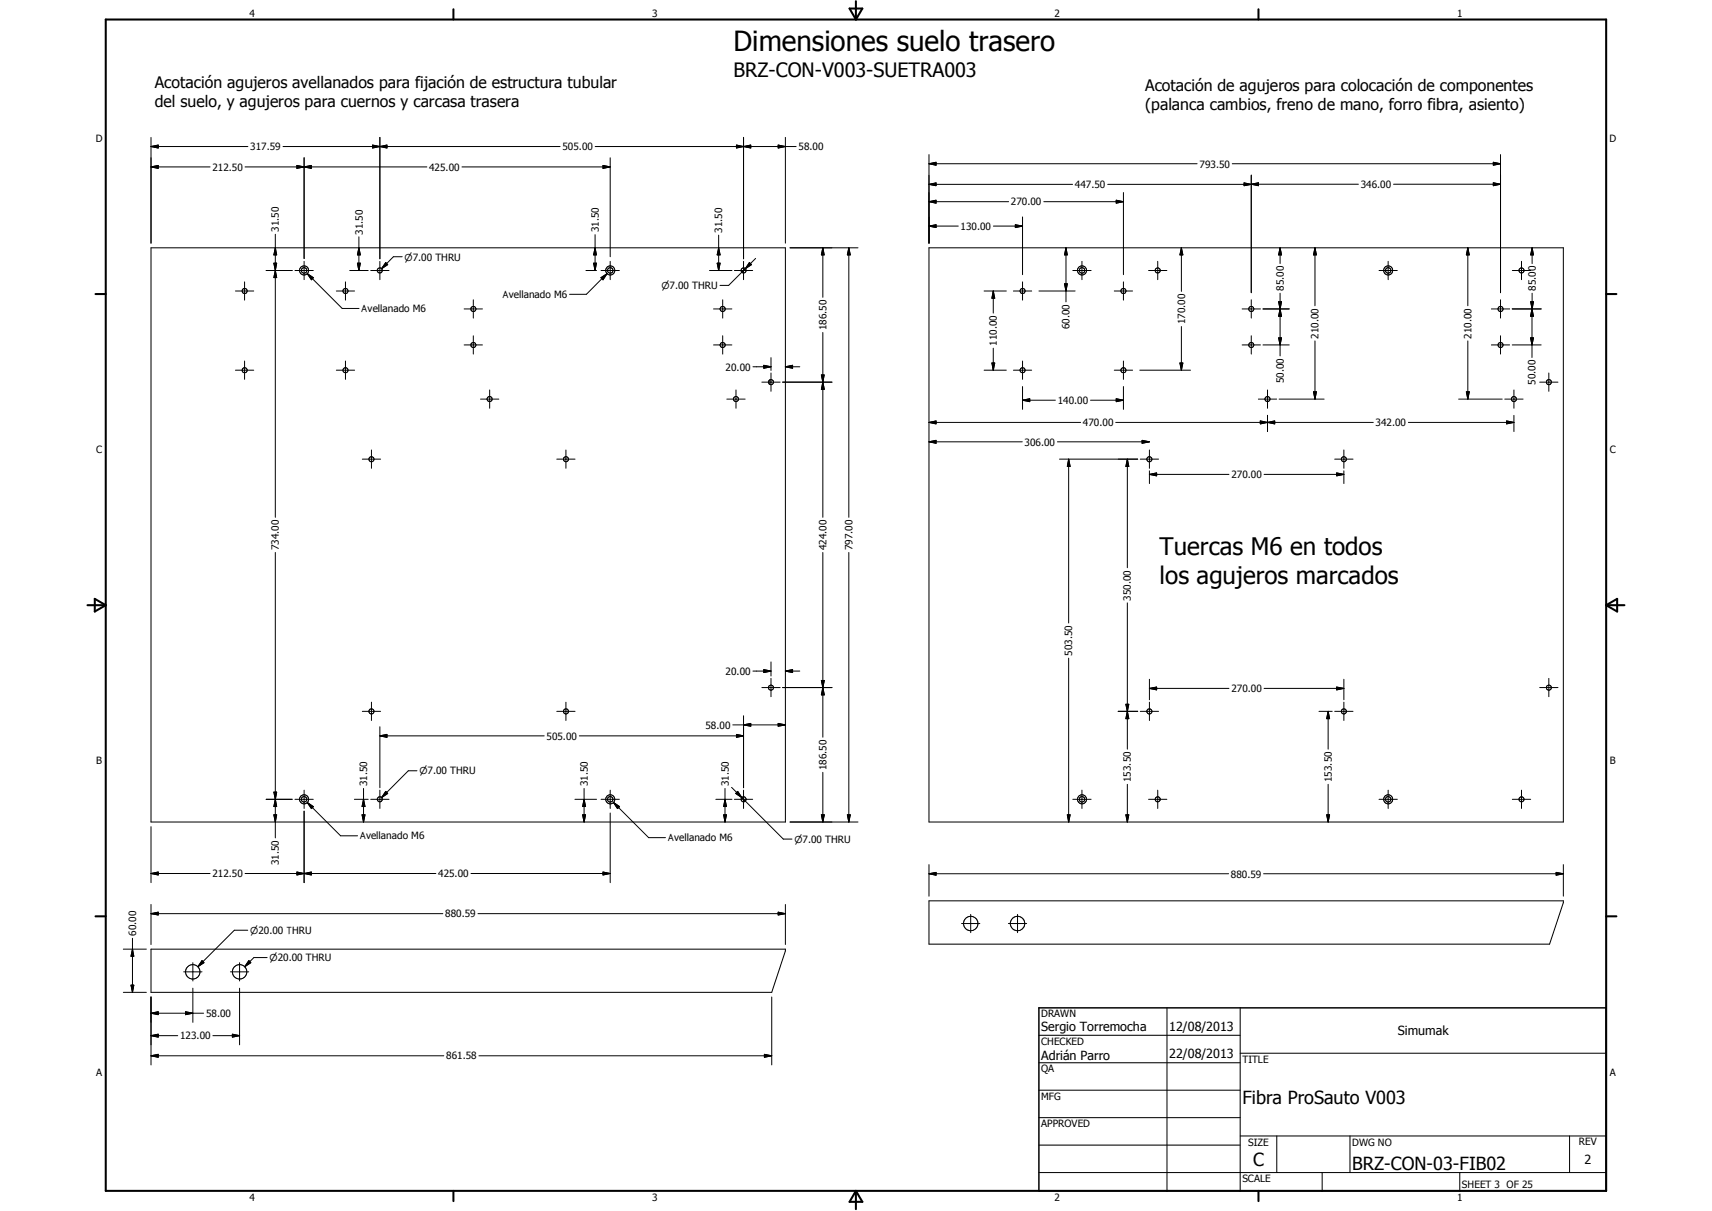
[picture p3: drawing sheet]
<svg xmlns="http://www.w3.org/2000/svg" width="594mm" height="420mm" viewBox="0 0 594 420" stroke-linecap="round" stroke-linejoin="round" font-family="sans-serif">
<g fill="none" stroke="#000" stroke-width=".35">
<path d="M52.4 50.8l2.5-.5v1.1zM52.4 57.9l2.5-.5v1zM52.4 47.7v36.7M52.4 50.8h33.6M52.4 57.9h20.5M85 57.9h63.1M98.2 50.8h96.1M103 57.4l2.5 .5-2.5 .5zM103 57.4v1l5-1v1zM105.5 57.9l2.5-.5v1zM105.5 54.7v35M129.3 50.3l2.5 .5-2.5 .6z"/>
<path d="M131.8 50.8l2.5-.5v1.1zM131.8 47.7v42.1M160.3 57.9h51.4M206.5 50.8h69.8M209.2 57.4l2.5 .5-2.5 .5zM211.7 54.7v34.4M255.6 50.3l2.4 .5-2.4 .6zM258 50.8l2.5-.5v1.1zM258 47.7v42.1M270 50.3l2.5 .5-2.5 .6zM272.5 47.7v36.7M322.4 56.8l2.4-.5v1z"/>
<path d="M322.4 53.6v30.8M322.4 56.8h93M427.6 56.8h93.1M518.2 56.3l2.5 .5-2.5 .5zM520.7 53.6v48M322.4 64l2.4-.5v.9zM322.4 78.4l2.4-.4v1zM322.4 70l2.4-.5v1zM322.4 64h49.8M322.4 78.4h10.1M322.4 70h27.6M344.7 78.4h10.1"/>
<path d="M352.3 78l2.5 .4-2.5 .6zM354.8 75.3v20M362.2 70h27.6M387.3 69.5l2.5 .5-2.5 .5zM389.8 66.8v28.5M431.7 63.5l2.5 .5-2.5 .4zM431.7 63.5v.9l5-1v1zM434.2 63.9l2.5-.5v1zM434.2 60.7v40.9M471.4 63.9l-87 .1M483.6 63.9h37.1M518.2 63.4l2.5 .5-2.5 .5z"/>
<path d="M52.4 86h220.1v199.2h-220.1zM84.9 97.8v6.3M92.4 93.9h9M95 91.3h1l-.5 2.6zM95.5 93.9l.5 2.4h-1zM95.5 86l.5 2.4h-1zM95.5 81.3v98.2M102.4 93.9h6.3M105.5 90.7v6.3M106.6 95l2.1 1.4-.6 .7zM106.6 95l12.1 12h5.9M119.9 97.8v6.3"/>
<path d="M121.4 93.9h6.4M124 91.3h1l-.5 2.6zM124.5 86l.5 2.4h-1zM124.5 82.2v11.7M128.6 93.9h6.4M131.8 90.7v6.3M133.9 91.1l.6 .7-2.1 1.4zM139.6 89.1h-3.1l-4.1 4.1M203.3 93.9h3.7M206 91.3h1l-.5 2.6zM206.5 86l.5 2.4h-1zM206.5 81.4v12.5"/>
<path d="M208.5 96.4l2.1-1.4-1.4 2.1zM208.6 93.9h6.3M210.6 95l-7.1 7.1h-5.9M211.7 90.7v6.3M246.2 93.9h7.8M248.9 91.3h1l-.5 2.6zM249.4 86l.5 2.4h-1zM249.4 81.6v12.3M254.8 93.9h6.4M258 90.7v6.3M260 91.1l.8 .7-2.2 1.4zM262.2 89.7l-9.3 9.3h-3.1"/>
<path d="M274.1 86h23.6M285.5 86l.5 2.4h-1zM285.5 86v17.2M294.5 86l.6 2.4h-1.1zM294.5 86v93.5M322.4 86h220.1v199.2h-220.1zM354.8 97.8v6.3M369.4 98.5h1l-.5 2.5zM369.9 86l.5 2.4h-1zM369.9 86v18.7M372.3 93.9h6.3M375.4 90.7v6.3"/>
<path d="M389.8 97.8v6.3M398.6 93.9h6.3M401.7 90.7v6.3M409.9 86l.6 2.4h-1.1zM409.9 86v15.1M444.2 86l.5 2.4h-1zM444.2 86v5.4M456.3 86l.5 2.4h-1zM456.3 86v20.1M478.5 93.9h6.4M481.7 90.7v6.3M509.3 86l.6 2.4h-1.1z"/>
<path d="M509.3 86v20.1M524.8 93.9h6.3M528 90.7v6.3M531.7 86l.4 2.4h-1zM531.7 86v5.4M81.7 101h6.3M116.7 101h6.4M161.1 107.2h6.3M161.1 119.7h6.3M164.2 104v6.4M164.2 116.5v6.4M247.6 107.2h6.4"/>
<path d="M247.6 119.7h6.4M250.8 104v6.4M250.8 116.5v6.4M285.5 115.4v64.1M341.5 101h7.7M344.7 101l.5 2.5h-1zM344.7 101v7.6M351.7 101h6.3M360.5 101h12.6M386.7 101h6.3M409.9 113.3v15.1M431 107.2h6.4"/>
<path d="M431 119.7h6.4M434.2 104v6.4M434.2 116.5v6.4M438.3 107.2h9.1M438.3 119.7h9.1M443.7 104.7h1l-.5 2.5zM443.7 117.2h1l-.5 2.5zM443.7 104.7l1 5h-1l1-5zM444.2 107.2l.5 2.5h-1zM444.2 101.7v21.8M456.3 118.3v20.2M509.3 118.3v20.2"/>
<path d="M517.5 107.2h6.4M517.5 119.7h6.4M520.7 104v6.4M520.7 116.5v6.4M524.8 107.2h10M524.8 119.7h10M531.1 117.2h1l-.5 2.5zM531.1 104.7h1l-.4 2.5zM531.6 107.2l.5 2.5h-1zM531.7 101.7l-.1 22.3M81.7 128.4h6.3M84.9 125.3v6.3"/>
<path d="M116.7 128.4h6.4M119.9 125.3v6.3M166.7 138.5h6.4M169.9 135.3v6.3M252.2 138.5h6.4M255.4 135.3v6.3M261.3 127.3h6.2M264.4 132.6h6.3M265 126.7l2.5 .6-2.5 .5zM267.2 131.8v1.5M267.5 124.1v4.4M267.5 129.4v6.4"/>
<path d="M271.6 132.6h17.1M272.5 127.3l2.5-.6v1.1zM272.5 127.3h5M285 130.1h1l-.5 2.5zM285 130.1l1 5h-1l1-5zM285.5 132.6l.5 2.5h-1zM341.5 128.4h7.7M344.2 125.9h1l-.5 2.5zM344.7 120.8v7.6M351.7 128.4h6.3M354.8 138.9l2.5-.6v1.1zM354.8 125.3v6.3"/>
<path d="M354.8 134.1v7.9M354.8 138.9h11.4M378.4 138.9h11.4M386.7 128.4h6.3M387.3 138.3l2.5 .6-2.5 .5zM389.8 125.3v6.3M389.8 134.1v7.9M395.5 128.4h17.6M409.4 125.9h1.1l-.6 2.5zM436.7 138.5h6.3M439.8 135.3v6.3M443.9 138.5h15.6"/>
<path d="M455.8 135.9h1l-.5 2.6zM506.2 138.5h15.1M508.8 135.9h1.1l-.6 2.6zM522.2 138.5h6.3M525.3 135.3v6.3M534.3 132.6h6.3M537.5 129.4v6.4M125.7 159.3h6.4M128.9 156.1v6.4M193.2 159.3h6.4M196.4 156.1v6.4M322.4 146.6l2.4-.6v1.1z"/>
<path d="M322.4 153.3l2.4-.5v1zM322.4 146.6h52.6M322.4 153.3h32.3M366.9 153.3h32M367.7 159.3h27.1M370.8 159.3l.5 2.5h-.9zM370.8 159.3v56.9M387.2 146.6h89.3M391.2 159.3l.5 2.5h-1zM391.2 159.3v37.7M395.7 159.3h6.3M396.3 152.8l2.6 .5-2.6 .5z"/>
<path d="M398.9 156.1v6.4M437.3 146l2.5 .6-2.5 .5zM437.3 146l5 1.1v-1.1l-5 1.1zM439.8 146.6l2.5-.6v1.1zM439.8 144.1v5.6M463.2 159.3h6.3M466.3 156.1v6.4M488.7 146.6h36.6M522.8 146l2.5 .6-2.5 .5zM525.3 144.1v5.6M398.9 164.6l2.5-.5v1zM398.9 164.6h27.6"/>
<path d="M398.9 163.4v4.4M438.6 164.6h27.7M463.8 164.1l2.5 .5-2.5 .5zM466.3 163.4v4.4M95.5 191.7v99M285.5 191.7v64.1M294.5 191.7v93.5M391.2 209.2v50.7M261.3 232.8h6.2M264.4 238.5h6.3M265 232.3l2.5 .5-2.5 .5zM267.5 229.7v4.8"/>
<path d="M267.5 235.4v6.3M271.6 238.5h17.1M272.5 232.8l2.5-.5v1zM272.5 232.8h5M285 236.1h1l-.5 2.4zM285.5 238.5l.5 2.6h-1zM370.8 228.3v56.9M398.9 238.8l2.5-.4v1zM398.9 235.7v7.1M398.9 238.8h27.6M438.6 238.8h27.7M463.8 238.4l2.5 .4-2.5 .6z"/>
<path d="M466.3 235.7v7.1M534.3 238.5h6.3M537.5 235.4v6.3M125.7 246.8h6.4M128.9 243.6v6.4M131.8 255.3l2.5-.5v1zM131.8 252.1v21.2M131.8 255.3h57M193.2 246.8h6.4M196.4 243.6v6.4M201 255.3h57M254.3 251.5h18.2"/>
<path d="M255.6 254.8l2.4 .5-2.4 .5zM258 251.5l2.5-.5v1zM258 248.3v25M270 251l2.5 .5-2.5 .5zM388 246.8h6.8M390.7 244.3h1l-.5 2.5zM391.2 246.8l.5 2.5h-1zM395.7 246.8h6.3M398.9 243.6v6.4M457.7 246.8h4.6M460.9 246.8l.5 2.5h-1zM460.9 246.8v13.1"/>
<path d="M463.2 246.8h6.3M466.3 243.6v6.4M92.4 277.3h9M95 274.8h1l-.5 2.5zM95.5 277.3l.5 2.5h-1zM102.4 277.3h6.3M105.5 274.2v6.3M106.6 278.4l2.1 1.5-.6 .6zM106.6 278.4l11.6 11.6h5.9M123 277.3h4.8M126.1 277.3l.6 2.5h-1.1zM126.1 273.6v11.6"/>
<path d="M128.6 277.3h6.4M131.8 274.2v6.3M133.9 274.6l.6 .7-2.1 1.4zM144.7 267.4h-3l-9.3 9.3M199.5 277.3h7.5M202.7 277.3l.5 2.5h-1zM202.7 273.6v11.6M208.6 277.3h6.3M211.7 274.2v6.3M212.9 278.4l2.1 1.5-.7 .6zM212.9 278.4l12.2 12.2h5.8M248.4 277.3h5.6"/>
<path d="M251.6 277.3l.5 2.5h-1zM251.6 273.6v11.6M253.9 273.2l3.5 3.5M254.8 277.3h6.4M256 274.6l1.4 2.1-2.1-1.4zM257.4 276.7l1.2 1.2M257.4 276.7l14.4 14.4h3M258 274.2v6.3M285.5 268v17.2M372.3 277.3h6.3M375.4 274.2v6.3M391.2 272.1v13.1"/>
<path d="M398.6 277.3h6.3M401.7 274.2v6.3M460.9 272.1v13.1M478.5 277.3h6.4M481.7 274.2v6.3M524.8 277.3h6.3M528 274.2v6.3M52.4 286.8v19.4M95 282.7h1l-.5 2.5zM105.5 281.4v24.8M125.6 282.7h1.1l-.6 2.5zM202.2 282.7h1l-.5 2.5z"/>
<path d="M211.7 282.1v24.1M251.1 282.7h1l-.5 2.5zM274.1 285.2h23.6M285 282.7h1l-.5 2.5zM294 282.7h1.1l-.6 2.5zM322.4 300v10.9M370.4 282.7h.9l-.5 2.5zM390.7 282.7h1l-.5 2.5zM460.4 282.7h1l-.5 2.5zM542.5 300v10.9M52.4 303.1l2.5-.5v1zM52.4 317l2.5-.5v1z"/>
<path d="M52.4 313.8v13.9M52.4 303.1h20.5M52.4 317h101.3M85 303.1h66.3M103 302.6l2.5 .5-2.5 .5zM103 302.6l5 1v-1l-5 1zM105.5 303.1l2.5-.5v1zM163.4 303.1h48.3M165.9 317h106.6M209.2 302.6l2.5 .5-2.5 .5zM270 316.5l2.5 .5-2.5 .5zM272.5 313.8v13.9"/>
<path d="M322.4 303.1l2.4-.4v1zM322.4 312.5h220.1v.7l-4.8 14.4h-215.3zM322.4 303.1h103.9M336.8 317.2v6.4M353.1 317.2v6.4M438.5 303.1h104M540 302.7l2.5 .4-2.5 .6zM42.8 329.3h8M46 329.3l.4 2.5h-.9zM46 325.5v18.8M52.4 329.3h220.1v.6l-4.7 14.4h-215.4zM63.7 337.2h6.4"/>
<path d="M66.9 334v6.4M70.1 333.3l.7 .7-2.1 1.4zM80 337.2h6.3M83.1 334v6.4M86 322.7h-4.7l-12.6 12.7M86.4 333.3l.6 .7-2.1 1.4zM92.7 332.2h-4.6l-3.2 3.2M333.7 320.4h6.3M349.9 320.4h6.4M42.8 344.3h8M45.5 341.8h.9l-.4 2.5zM52.4 351.5l2.5-.5v1z"/>
<path d="M52.4 359.3l2.5-.5v1zM52.4 345.9v23.6M52.4 351.5h18.2M52.4 359.3h9.3M64.4 351l2.5 .5-2.5 .5zM66.9 342.9v11.8M73.9 359.3h9.2M80.6 358.8l2.5 .5-2.5 .5zM83.1 342.9v19.6M267.8 345.9v23.6M360.5 359.2h69.9M405 349.7v63.5"/>
<path d="M430.4 349.7v63.5M52.4 366.3l2.5-.5v1zM52.4 366.3h101.6M166.2 366.3h101.6M265.3 365.8l2.5 .5-2.5 .5zM360.5 368.7h69.9M360.5 378.2h69.9M430.4 365.4h127M360.5 387.8h69.9M360.5 397.3h69.9M430.4 394.1h127M443.1 394.1v12.7"/>
<path d="M468.5 394.1v12.7M544.7 394.1v12.7M360.5 406.8h196.9M458.8 406.8v6.4M506.6 406.8v6.4"/>
<circle cx="105.5" cy="93.8" r=".96"/>
<circle cx="105.5" cy="93.8" r="1.58"/>
<circle cx="131.8" cy="93.9" r=".89"/>
<circle cx="211.8" cy="93.8" r=".95"/>
<circle cx="211.8" cy="93.8" r="1.58"/>
<circle cx="258" cy="93.8" r=".86"/>
<circle cx="375.5" cy="93.8" r=".95"/>
<circle cx="375.5" cy="93.8" r="1.58"/>
<circle cx="401.7" cy="93.8" r=".89"/>
<circle cx="481.7" cy="93.8" r="1.58"/>
<circle cx="481.7" cy="93.8" r=".95"/>
<circle cx="528" cy="93.8" r=".89"/>
<circle cx="84.9" cy="101" r=".89"/>
<circle cx="119.9" cy="101" r=".89"/>
<circle cx="164.3" cy="119.7" r=".88"/>
<circle cx="164.3" cy="107.2" r=".9"/>
<circle cx="250.8" cy="119.7" r=".87"/>
<circle cx="250.8" cy="107.2" r=".89"/>
<circle cx="354.8" cy="101" r=".88"/>
<circle cx="389.8" cy="101" r=".89"/>
<circle cx="434.2" cy="119.7" r=".88"/>
<circle cx="434.2" cy="107.2" r=".89"/>
<circle cx="520.7" cy="107.2" r=".88"/>
<circle cx="520.7" cy="119.7" r=".87"/>
<circle cx="84.9" cy="128.4" r=".88"/>
<circle cx="119.9" cy="128.4" r=".88"/>
<circle cx="169.9" cy="138.5" r=".87"/>
<circle cx="255.4" cy="138.5" r=".88"/>
<circle cx="267.5" cy="132.6" r=".89"/>
<circle cx="354.9" cy="128.5" r=".86"/>
<circle cx="389.9" cy="128.4" r=".88"/>
<circle cx="439.8" cy="138.5" r=".88"/>
<circle cx="525.3" cy="138.5" r=".89"/>
<circle cx="537.5" cy="132.6" r=".88"/>
<circle cx="128.9" cy="159.3" r=".89"/>
<circle cx="196.4" cy="159.3" r=".87"/>
<circle cx="398.9" cy="159.3" r=".89"/>
<circle cx="466.3" cy="159.3" r=".88"/>
<circle cx="267.5" cy="238.6" r=".87"/>
<circle cx="537.5" cy="238.6" r=".87"/>
<circle cx="128.9" cy="246.8" r=".89"/>
<circle cx="196.4" cy="246.8" r=".89"/>
<circle cx="398.9" cy="246.8" r=".89"/>
<circle cx="466.3" cy="246.8" r=".89"/>
<circle cx="105.5" cy="277.3" r="1.58"/>
<circle cx="105.5" cy="277.3" r=".97"/>
<circle cx="131.8" cy="277.3" r=".88"/>
<circle cx="211.8" cy="277.3" r=".95"/>
<circle cx="211.8" cy="277.3" r="1.58"/>
<circle cx="258" cy="277.3" r=".86"/>
<circle cx="375.5" cy="277.3" r="1.58"/>
<circle cx="375.5" cy="277.3" r=".96"/>
<circle cx="401.7" cy="277.3" r=".87"/>
<circle cx="481.7" cy="277.3" r=".97"/>
<circle cx="481.7" cy="277.3" r="1.58"/>
<circle cx="528" cy="277.3" r=".88"/>
<circle cx="66.9" cy="337.2" r="2.51"/>
<circle cx="83.1" cy="337.2" r="2.5"/>
<circle cx="336.9" cy="320.4" r="2.5"/>
<circle cx="353.1" cy="320.4" r="2.5"/>
</g>
<g fill="none" stroke="#000" stroke-width=".71">
<path d="M36.7 6.8h520.7v406.4h-520.7zM157.3 3.2v3.6M294.8 3h4.4l-2.2 3.8zM297 .4v6.4M436.7 3.2v3.6M33.1 102h3.6M557.4 102h3.5M30.3 210h6.4M32.9 207.8l3.8 2.2-3.8 2.2zM557.4 210h6.3M557.4 210l3.8-2.2v4.4zM33.1 317.9h3.6"/>
<path d="M557.4 317.9h3.5M157.3 413.2v3.5M297 413.2v6.3M297 413.2l2.2 3.8h-4.4zM436.7 413.2v3.5"/>
</g>
<path d="M360.5 349.7h196.9v63.5h-196.9z" fill="none" stroke="#000" stroke-width=".51"/>
<g fill="#000">
<path d="M52.4 50.8l2.5-.5v1.1zM52.4 57.9l2.5-.5v1zM103 57.4l2.5 .5-2.5 .5zM105.5 57.9l2.5-.5v1zM129.3 50.3l2.5 .5-2.5 .6zM131.8 50.8l2.5-.5v1.1zM209.2 57.4l2.5 .5-2.5 .5zM255.6 50.3l2.4 .5-2.4 .6zM258 50.8l2.5-.5v1.1zM270 50.3l2.5 .5-2.5 .6zM322.4 56.8l2.4-.5v1zM518.2 56.3l2.5 .5-2.5 .5z"/>
<path d="M322.4 64l2.4-.5v.9zM322.4 78.4l2.4-.4v1zM322.4 70l2.4-.5v1zM352.3 78l2.5 .4-2.5 .6zM387.3 69.5l2.5 .5-2.5 .5zM431.7 63.5l2.5 .5-2.5 .4zM434.2 63.9l2.5-.5v1zM518.2 63.4l2.5 .5-2.5 .5zM95 91.3h1l-.5 2.6zM95.5 93.9l.5 2.4h-1zM95.5 86l.5 2.4h-1zM106.6 95l2.1 1.4-.6 .7z"/>
<path d="M124 91.3h1l-.5 2.6zM124.5 86l.5 2.4h-1zM133.9 91.1l.6 .7-2.1 1.4zM206 91.3h1l-.5 2.6zM206.5 86l.5 2.4h-1zM208.5 96.4l2.1-1.4-1.4 2.1zM248.9 91.3h1l-.5 2.6zM249.4 86l.5 2.4h-1zM260 91.1l.8 .7-2.2 1.4zM285.5 86l.5 2.4h-1zM294.5 86l.6 2.4h-1.1zM369.4 98.5h1l-.5 2.5z"/>
<path d="M369.9 86l.5 2.4h-1zM409.9 86l.6 2.4h-1.1zM444.2 86l.5 2.4h-1zM456.3 86l.5 2.4h-1zM509.3 86l.6 2.4h-1.1zM531.7 86l.4 2.4h-1zM344.7 101l.5 2.5h-1zM443.7 104.7h1l-.5 2.5zM443.7 117.2h1l-.5 2.5zM444.2 107.2l.5 2.5h-1zM531.1 117.2h1l-.5 2.5zM531.1 104.7h1l-.4 2.5z"/>
<path d="M531.6 107.2l.5 2.5h-1zM265 126.7l2.5 .6-2.5 .5zM272.5 127.3l2.5-.6v1.1zM285 130.1h1l-.5 2.5zM285.5 132.6l.5 2.5h-1zM344.2 125.9h1l-.5 2.5zM354.8 138.9l2.5-.6v1.1zM387.3 138.3l2.5 .6-2.5 .5zM409.4 125.9h1.1l-.6 2.5zM455.8 135.9h1l-.5 2.6zM508.8 135.9h1.1l-.6 2.6zM322.4 146.6l2.4-.6v1.1z"/>
<path d="M322.4 153.3l2.4-.5v1zM396.3 152.8l2.6 .5-2.6 .5zM437.3 146l2.5 .6-2.5 .5zM439.8 146.6l2.5-.6v1.1zM522.8 146l2.5 .6-2.5 .5zM370.8 159.3l.5 2.5h-.9zM391.2 159.3l.5 2.5h-1zM398.9 164.6l2.5-.5v1zM463.8 164.1l2.5 .5-2.5 .5zM265 232.3l2.5 .5-2.5 .5zM272.5 232.8l2.5-.5v1zM285 236.1h1l-.5 2.4z"/>
<path d="M398.9 238.8l2.5-.4v1zM463.8 238.4l2.5 .4-2.5 .6zM131.8 255.3l2.5-.5v1zM255.6 254.8l2.4 .5-2.4 .5zM258 251.5l2.5-.5v1zM270 251l2.5 .5-2.5 .5zM285.5 238.5l.5 2.6h-1zM390.7 244.3h1l-.5 2.5zM391.2 246.8l.5 2.5h-1zM460.9 246.8l.5 2.5h-1zM95 274.8h1l-.5 2.5zM95.5 277.3l.5 2.5h-1z"/>
<path d="M106.6 278.4l2.1 1.5-.6 .6zM126.1 277.3l.6 2.5h-1.1zM133.9 274.6l.6 .7-2.1 1.4zM202.7 277.3l.5 2.5h-1zM212.9 278.4l2.1 1.5-.7 .6zM251.6 277.3l.5 2.5h-1zM256 274.6l1.4 2.1-2.1-1.4zM95 282.7h1l-.5 2.5zM125.6 282.7h1.1l-.6 2.5zM202.2 282.7h1l-.5 2.5zM251.1 282.7h1l-.5 2.5zM285 282.7h1l-.5 2.5z"/>
<path d="M294 282.7h1.1l-.6 2.5zM370.4 282.7h.9l-.5 2.5zM390.7 282.7h1l-.5 2.5zM460.4 282.7h1l-.5 2.5zM52.4 303.1l2.5-.5v1zM52.4 317l2.5-.5v1zM103 302.6l2.5 .5-2.5 .5zM105.5 303.1l2.5-.5v1zM209.2 302.6l2.5 .5-2.5 .5zM270 316.5l2.5 .5-2.5 .5zM322.4 303.1l2.4-.4v1zM540 302.7l2.5 .4-2.5 .6z"/>
<path d="M46 329.3l.4 2.5h-.9zM70.1 333.3l.7 .7-2.1 1.4zM86.4 333.3l.6 .7-2.1 1.4zM45.5 341.8h.9l-.4 2.5zM52.4 351.5l2.5-.5v1zM52.4 359.3l2.5-.5v1zM64.4 351l2.5 .5-2.5 .5zM80.6 358.8l2.5 .5-2.5 .5zM52.4 366.3l2.5-.5v1zM265.3 365.8l2.5 .5-2.5 .5z"/>
</g>
<text font-size="9.6" x="254.5" y="17.9">Dimensiones suelo trasero</text>
<g font-size="8.4">
<text x="402.4" y="192.7">Tuercas M6 en todos</text>
<text x="402.4" y="202.7">los agujeros marcados</text>
</g>
<text font-size="6.9" x="254.5" y="26.8">BRZ-CON-V003-SUETRA003</text>
<g font-size="6.3">
<text x="431.1" y="383.2">Fibra ProSauto V003</text>
<text x="434.8" y="404.7">C</text>
<text x="469.2" y="406">BRZ-CON-03-FIB02</text>
</g>
<g font-size="5.5">
<text x="53.8" y="30.7">Acotación agujeros avellanados para fijación de estructura tubular</text>
<text x="397.4" y="31.6">Acotación de agujeros para colocación de componentes</text>
<text x="53.8" y="37.3">del suelo, y agujeros para cuernos y carcasa trasera</text>
<text x="397.4" y="38.1">(palanca cambios, freno de mano, forro fibra, asiento)</text>
</g>
<g font-size="4.4">
<text x="361.3" y="357.5">Sergio Torremocha</text>
<text x="405.7" y="357.7">12/08/2013</text>
<text x="485" y="359.2">Simumak</text>
<text x="361.3" y="367.9">Adrián Parro</text>
<text x="405.7" y="367.2">22/08/2013</text>
<text x="549.8" y="404">2</text>
</g>
<g font-size="3.5">
<text x="86.6" y="5.8">4</text>
<text x="226.3" y="5.8">3</text>
<text x="365.9" y="5.8">2</text>
<text x="505.6" y="5.8">1</text>
<text x="33.3" y="49.4">D</text>
<text x="86.9" y="52.1">317.59</text>
<text x="195.2" y="52.1">505.00</text>
<text x="277.1" y="52.1">58.00</text>
<text x="558.5" y="49.4">D</text>
<text x="73.7" y="59.2">212.50</text>
<text x="148.9" y="59.2">425.00</text>
<text x="416.3" y="58.1">793.50</text>
<text x="373" y="65.2">447.50</text>
<text x="472.2" y="65.2">346.00</text>
<text x="350.8" y="71.3">270.00</text>
<text x="96.8" y="80.5" transform="rotate(-90 96.8 80.5)">31.50</text>
<text x="125.8" y="81.4" transform="rotate(-90 125.8 81.4)">31.50</text>
<text x="207.8" y="80.6" transform="rotate(-90 207.8 80.6)">31.50</text>
<text x="250.6" y="80.8" transform="rotate(-90 250.6 80.8)">31.50</text>
<text x="333.3" y="79.8">130.00</text>
<text x="445.5" y="100.9" transform="rotate(-90 445.5 100.9)">85.00</text>
<text x="532.9" y="100.9" transform="rotate(-90 532.9 100.9)">85.00</text>
<text x="411.2" y="112.5" transform="rotate(-90 411.2 112.5)">170.00</text>
<text x="286.8" y="114.6" transform="rotate(-90 286.8 114.6)">186.50</text>
<text x="371.2" y="114.3" transform="rotate(-90 371.2 114.3)">60.00</text>
<text x="457.6" y="117.5" transform="rotate(-90 457.6 117.5)">210.00</text>
<text x="510.6" y="117.5" transform="rotate(-90 510.6 117.5)">210.00</text>
<text x="345.9" y="120.1" transform="rotate(-90 345.9 120.1)">110.00</text>
<text x="251.8" y="128.6">20.00</text>
<text x="445.5" y="133" transform="rotate(-90 445.5 133)">50.00</text>
<text x="532.9" y="133.6" transform="rotate(-90 532.9 133.6)">50.00</text>
<text x="367" y="140.2">140.00</text>
<text x="375.8" y="147.9">470.00</text>
<text x="477.3" y="147.9">342.00</text>
<text x="355.6" y="154.6">306.00</text>
<text x="33.4" y="157.3">C</text>
<text x="558.6" y="157.3">C</text>
<text x="427.3" y="165.9">270.00</text>
<text x="96.8" y="190.9" transform="rotate(-90 96.8 190.9)">734.00</text>
<text x="286.8" y="190.9" transform="rotate(-90 286.8 190.9)">424.00</text>
<text x="295.8" y="190.9" transform="rotate(-90 295.8 190.9)">797.00</text>
<text x="392.5" y="208.4" transform="rotate(-90 392.5 208.4)">350.00</text>
<text x="372.1" y="227.5" transform="rotate(-90 372.1 227.5)">503.50</text>
<text x="251.8" y="234.1">20.00</text>
<text x="427.3" y="240.1">270.00</text>
<text x="189.6" y="256.6">505.00</text>
<text x="244.8" y="252.8">58.00</text>
<text x="33.4" y="265.2">B</text>
<text x="286.8" y="267.2" transform="rotate(-90 286.8 267.2)">186.50</text>
<text x="558.6" y="265.2">B</text>
<text x="127.5" y="272.8" transform="rotate(-90 127.5 272.8)">31.50</text>
<text x="204" y="272.8" transform="rotate(-90 204 272.8)">31.50</text>
<text x="252.9" y="272.8" transform="rotate(-90 252.9 272.8)">31.50</text>
<text x="392.5" y="271.3" transform="rotate(-90 392.5 271.3)">153.50</text>
<text x="462.1" y="271.3" transform="rotate(-90 462.1 271.3)">153.50</text>
<text x="73.7" y="304.3">212.50</text>
<text x="96.8" y="300.2" transform="rotate(-90 96.8 300.2)">31.50</text>
<text x="152.1" y="304.3">425.00</text>
<text x="427.1" y="304.5">880.59</text>
<text x="154.5" y="318.2">880.59</text>
<text x="47.2" y="324.7" transform="rotate(-90 47.2 324.7)">60.00</text>
<text x="71.5" y="352.8">58.00</text>
<text x="361.3" y="353">DRAWN</text>
<text x="62.5" y="360.6">123.00</text>
<text x="361.3" y="362.5">CHECKED</text>
<text x="154.8" y="367.6">861.58</text>
<text x="431.1" y="368.7">TITLE</text>
<text x="33.4" y="373.2">A</text>
<text x="361.3" y="372.1">QA</text>
<text x="558.6" y="373.2">A</text>
<text x="361.3" y="381.6">MFG</text>
<text x="361.3" y="391.1">APPROVED</text>
<text x="433.1" y="397.5">SIZE</text>
<text x="469.2" y="397.5">DWG NO</text>
<text x="547.9" y="397.4">REV</text>
<text x="431.1" y="410.2">SCALE</text>
<text x="507.3" y="412.3">SHEET 3 OF 25</text>
<text x="86.6" y="416.7">4</text>
<text x="226.3" y="416.7">3</text>
<text x="365.9" y="416.7">2</text>
<text x="505.6" y="416.7">1</text>
</g>
<g font-size="3.3">
<text x="140.4" y="90.4">n7.00 THRU</text>
<text x="229.5" y="100.3">n7.00 THRU</text>
<text x="174.4" y="103.4">Avellanado M6</text>
<text x="125.4" y="108.3">Avellanado M6</text>
<text x="145.5" y="268.7">n7.00 THRU</text>
<text x="124.9" y="291.3">Avellanado M6</text>
<text x="231.8" y="291.9">Avellanado M6</text>
<text x="275.7" y="292.4">n7.00 THRU</text>
<text x="86.8" y="324.1">n20.00 THRU</text>
<text x="93.5" y="333.5">n20.00 THRU</text>
</g>
</svg>
